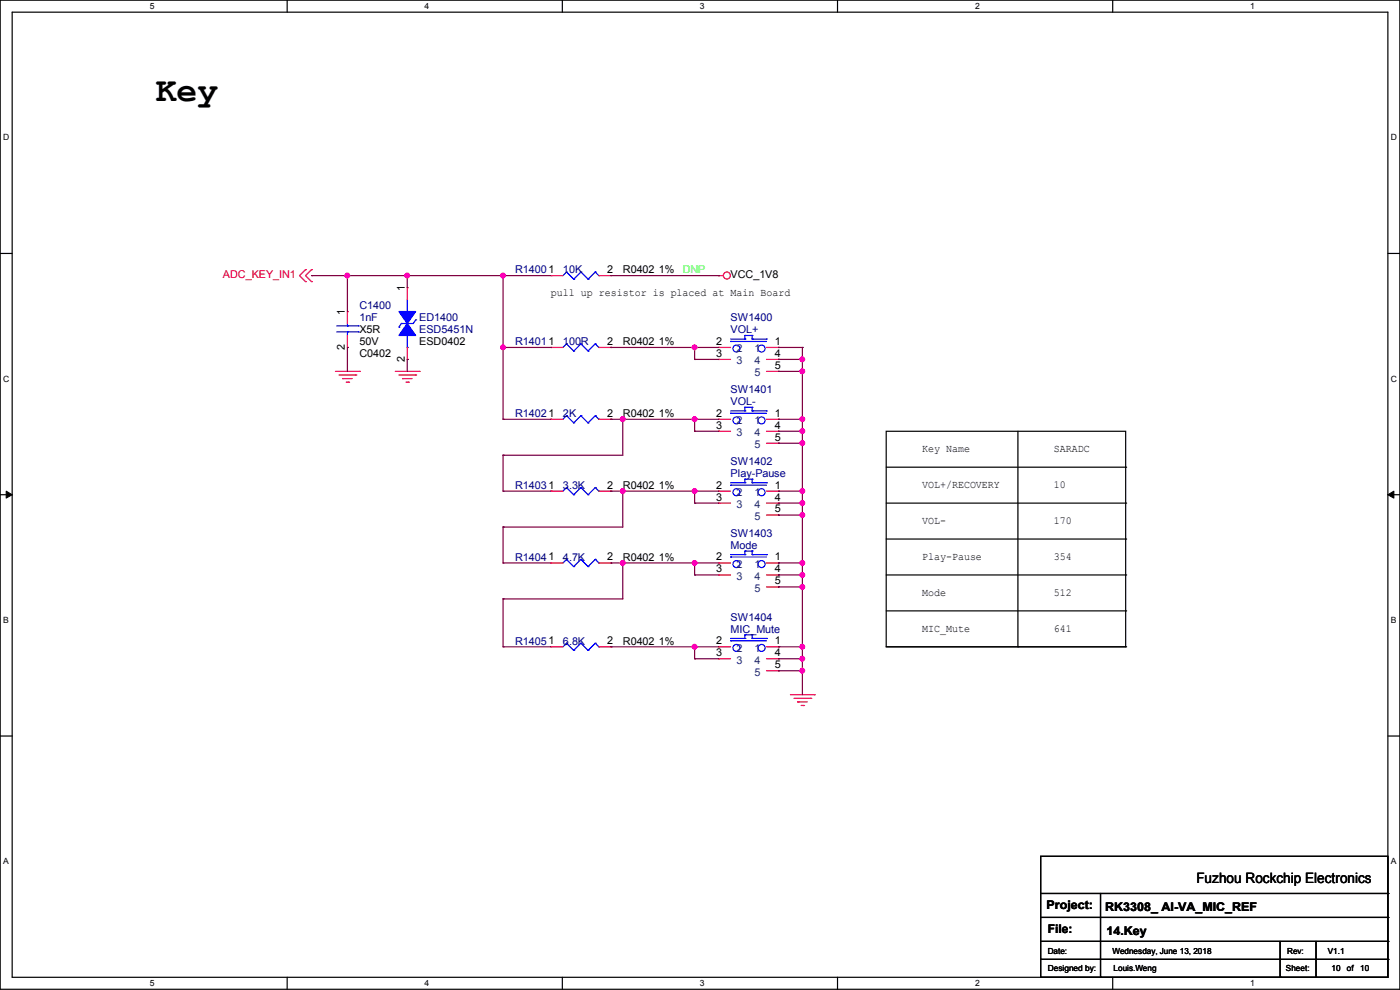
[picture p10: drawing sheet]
<svg xmlns="http://www.w3.org/2000/svg" width="297mm" height="210mm" viewBox="0 0 297 210" stroke-linecap="round" stroke-linejoin="round" font-family="sans-serif">
<path d="M0 0h297v209.8h-297zM2.6 2.6h291.8v204.7h-291.8z" fill="none" stroke="#000" stroke-width=".25"/>
<g fill="#fff">
<path d="M31.7 .3h1v2h-1z"/>
<path d="M31.7 207.6h1v1.9h-1z"/>
</g>
<path d="M60.9 0v2.6M60.9 207.3v2.5" fill="none" stroke="#000" stroke-width=".25"/>
<g fill="#fff">
<path d="M90.1 .3h1v2h-1z"/>
<path d="M90.1 207.6h1v1.9h-1z"/>
</g>
<path d="M119.3 0v2.6M119.3 207.3v2.5" fill="none" stroke="#000" stroke-width=".25"/>
<g fill="#fff">
<path d="M148.5 .3h.9v2h-.9z"/>
<path d="M148.5 207.6h.9v1.9h-.9z"/>
</g>
<path d="M177.7 0v2.6M177.7 207.3v2.5" fill="none" stroke="#000" stroke-width=".25"/>
<g fill="#fff">
<path d="M206.8 .3h1v2h-1z"/>
<path d="M206.8 207.6h1v1.9h-1z"/>
</g>
<path d="M236.1 0v2.6M236.1 207.3v2.5" fill="none" stroke="#000" stroke-width=".25"/>
<g fill="#fff">
<path d="M265.2 .3h1v2h-1z"/>
<path d="M265.2 207.6h1v1.9h-1z"/>
<path d="M.7 28.2h1.2v1.9h-1.2z"/>
<path d="M295.1 28.2h1.2v1.9h-1.2z"/>
<path d="M.7 79.3h1.2v2h-1.2z"/>
<path d="M295.1 79.3h1.2v2h-1.2z"/>
</g>
<path d="M0 53.8h2.6M294.4 53.8h2.6" fill="none" stroke="#000" stroke-width=".25"/>
<g fill="#fff">
<path d="M.7 130.5h1.2v2h-1.2z"/>
<path d="M295.1 130.5h1.1v2h-1.1z"/>
</g>
<path d="M0 104.9h2.6M294.4 104.9h2.6" fill="none" stroke="#000" stroke-width=".25"/>
<path d="M1.3 104.2l1.3 .7-1.3 .8zM294.4 104.9l1.3-.7v1.5z" fill="#000" stroke="#000" stroke-width=".21"/>
<g fill="#fff">
<path d="M.7 181.7h1.2v2h-1.2z"/>
<path d="M295.1 181.7h1.1v2h-1.1z"/>
</g>
<g fill="none" stroke="#000" stroke-width=".25">
<path d="M188 91.5h50.8v45.7h-50.8zM188 99.1h50.8M215.9 91.5v45.7M238.8 99.1h.1M188 114.3h50.8M188 106.7h50.8M238.8 114.3h.1M238.8 106.7h.1M188 129.6h50.8M188 122h50.8M188 137.2h50.8M215.9 137.2h.1"/>
<path d="M238.8 129.6h.1M238.8 122h.1M238.8 137.2h.1M0 156.1h2.6M294.4 156.1h2.6M220.8 181.7h73.6v25.6h-73.6zM220.8 189.5h73.6M220.8 194.6h73.6M220.8 199.7h73.6M233.5 189.5v17.8M271.6 199.7v7.6M279.2 199.7v7.6"/>
<path d="M294.4 189.5h.1M294.4 194.6h.1M294.4 199.7h.1M220.8 203.5h73.6M233.5 207.3h.1M271.6 207.3h.1M279.2 207.3h.1M294.4 203.5h.1"/>
</g>
<g fill="none" stroke="#f00" stroke-width=".25">
<path d="M64.8 57.2h.1M64.8 59.7h.1M64.8 57.2l-1.3 1.3 1.3 1.2M66.1 57.2h.1M66.1 59.7h.1M66.1 57.2l-1.3 1.3 1.3 1.2M116.9 58.5h.1M116.9 58.5h2.5M127 58.5h2.6M129.6 58.5h.1M152.4 58.5h.1M152.4 58.5h1.1"/>
<path d="M71.2 78.8h5M71.9 79.5h3.6M73.7 66.1h.1M73.7 73.7h.1M73.7 66.1v2.5M73.7 71.2v2.5M75.5 79.5h.1M76.2 78.8h.1M83.9 78.8h5M84.6 79.5h3.6M86.4 61h.1M86.4 76.2h.1"/>
<path d="M86.4 61v2.5M86.4 73.7v2.5M88.2 79.5h.1M88.9 78.8h.1M116.9 73.7h.1M116.9 73.7h2.5M127 73.7h2.6M129.6 73.7h.1M152.4 73.7h.1M152.4 76.2h.1M152.4 73.7h2.6M152.4 76.2h2.6"/>
<path d="M162.6 78.8h2.5M162.6 73.7h2.5M162.6 76.2h2.5M165.1 73.7h.1M165.1 76.2h.1M165.1 78.8h.1M72.7 80.3h.1M72.7 80.3h2M73.4 81.1h.6M74 81.1h.1M85.4 80.3h.1M85.4 80.3h2"/>
<path d="M86.1 81.1h.6M86.7 81.1h.1M116.9 88.9h.1M116.9 88.9h2.5M127 88.9h2.6M129.6 88.9h.1M152.4 88.9h.1M152.4 91.5h.1M152.4 88.9h2.6M152.4 91.5h2.6M162.6 88.9h2.5M162.6 91.5h2.5"/>
<path d="M162.6 94h2.5M165.1 88.9h.1M165.1 91.5h.1M165.1 94h.1M116.9 104.2h.1M116.9 119.4h.1M116.9 104.2h2.5M116.9 119.4h2.5M127 104.2h2.6M127 119.4h2.6M129.6 104.2h.1M129.6 119.4h.1"/>
<path d="M152.4 119.4h.1M152.4 104.2h.1M152.4 106.7h.1M152.4 104.2h2.6M152.4 119.4h2.6M152.4 106.7h2.6M162.6 104.2h2.5M162.6 119.4h2.5M162.6 106.7h2.5M162.6 109.3h2.5M165.1 119.4h.1M165.1 104.2h.1"/>
<path d="M165.1 106.7h.1M165.1 109.3h.1M116.9 137.2h.1M116.9 137.2h2.5M127 137.2h2.6M129.6 137.2h.1M152.4 137.2h.1M152.4 139.7h.1M152.4 122h.1M152.4 137.2h2.6M152.4 139.7h2.6M152.4 122h2.6"/>
<path d="M162.6 137.2h2.5M162.6 139.7h2.5M162.6 122h2.5M162.6 124.5h2.5M165.1 137.2h.1M165.1 139.7h.1M165.1 122h.1M165.1 124.5h.1M162.6 142.3h2.5M165.1 142.3h.1M167.7 147.4h5.1M168.4 148.1h3.6"/>
<path d="M169.2 148.9h.1M169.2 148.9h2M170 149.6h.5M170.5 149.6h.1M172 148.1h.1M172.8 147.4h.1"/>
<circle cx="154.2" cy="58.4" r=".74"/>
</g>
<g fill="none" stroke="#00f" stroke-width=".25">
<path d="M120.2 57.7h.1M120.2 57.7l-.8 .8M120.2 57.7l1.5 1.5M121.7 59.2h.1M123.2 57.7h.1M123.2 57.7l-1.5 1.5M123.2 57.7l1.6 1.5M124.8 59.2h.1M126.3 57.7h.1M126.3 57.7l-1.5 1.5M126.3 57.7l.7 .8M127 58.5h.1"/>
<path d="M71.4 70.4h4.6M71.4 69.1h4.6M73.7 69.1h.1M73.7 70.4h.1M73.7 68.6v.5M73.7 70.4v.8M76 70.4h.1M76 69.1h.1M84.6 69.4h.1M85.1 68.6h.1M85.1 68.6l-.5 .8M86.4 66.1h.1"/>
<path d="M86.4 73.7h.1M86.4 63.5v2.6M86.4 71.2v2.5M88.2 67.9h.1M88.2 67.9l-.5 .7h-2.6M120.2 72.9h.1M120.2 72.9l-.8 .8M120.2 72.9l1.5 1.6M121.7 74.5h.1M123.2 72.9h.1M123.2 72.9l-1.5 1.6M123.2 72.9l1.6 1.6"/>
<path d="M124.8 74.5h.1M126.3 72.9h.1M126.3 72.9l-1.5 1.6M126.3 72.9l.7 .8M127 73.7h.1M155 72.4h.1M155 71.9h3M155 72.4h7.6M158 71.2h.1M158 71.9h.1M158 71.2v.7M158 71.2h1.6"/>
<path d="M159.6 71.2h.1M159.6 71.9h.1M159.6 71.2v.7M159.6 71.9h3M162.6 71.9h.1M120.2 88.2h.1M120.2 88.2l-.8 .7M120.2 88.2l1.5 1.5M121.7 89.7h.1M123.2 88.2h.1M123.2 88.2l-1.5 1.5M123.2 88.2l1.6 1.5"/>
<path d="M124.8 89.7h.1M126.3 88.2h.1M126.3 88.2l-1.5 1.5M126.3 88.2l.7 .7M127 88.9h.1M155 87.7h.1M155 87.2h3M155 87.7h7.6M158 86.4h.1M158 87.2h.1M158 86.4v.8M158 86.4h1.6"/>
<path d="M159.6 86.4h.1M159.6 87.2h.1M159.6 86.4v.8M159.6 87.2h3M162.6 87.2h.1M120.2 103.4h.1M120.2 118.7h.1M120.2 103.4l-.8 .8M120.2 103.4l1.5 1.5M120.2 118.7l-.8 .7M120.2 118.7l1.5 1.5M121.7 104.9h.1"/>
<path d="M123.2 103.4h.1M123.2 118.7h.1M123.2 103.4l-1.5 1.5M123.2 103.4l1.6 1.5M123.2 118.7l-1.5 1.5M123.2 118.7l1.6 1.5M124.8 104.9h.1M126.3 103.4h.1M126.3 118.7h.1M126.3 103.4l-1.5 1.5M126.3 103.4l.7 .8M126.3 118.7l-1.5 1.5"/>
<path d="M126.3 118.7l.7 .7M127 104.2h.1M127 119.4h.1M155 118.2h.1M155 102.9h.1M155 117.6h3M155 118.2h7.6M155 102.4h3M155 102.9h7.6M158 116.9h.1M158 117.6h.1M158 101.6h.1"/>
<path d="M158 102.4h.1M158 101.6v.8M158 116.9v.7M158 116.9h1.6M158 101.6h1.6M159.6 116.9h.1M159.6 117.6h.1M159.6 101.6h.1M159.6 102.4h.1M159.6 101.6v.8M159.6 116.9v.7M159.6 117.6h3"/>
<path d="M159.6 102.4h3M162.6 117.6h.1M162.6 102.4h.1M120.2 136.4h.1M120.2 136.4l-.8 .8M120.2 136.4l1.5 1.6M121.7 138h.1M121.7 120.2h.1M123.2 136.4h.1M123.2 136.4l-1.5 1.6M123.2 136.4l1.6 1.6M124.8 138h.1"/>
<path d="M124.8 120.2h.1M126.3 136.4h.1M126.3 136.4l-1.5 1.6M126.3 136.4l.7 .8M127 137.2h.1M155 135.9h.1M155 135.4h3M155 135.9h7.6M158 134.7h.1M158 135.4h.1M158 134.7v.7M158 134.7h1.6"/>
<path d="M159.6 134.7h.1M159.6 135.4h.1M159.6 134.7v.7M159.6 135.4h3M162.6 135.4h.1"/>
<circle cx="156.2" cy="73.9" r=".74"/>
<circle cx="161.6" cy="73.9" r=".74"/>
<circle cx="156.2" cy="89.2" r=".74"/>
<circle cx="161.6" cy="89.2" r=".74"/>
<circle cx="156.2" cy="104.4" r=".74"/>
<circle cx="156.2" cy="119.7" r=".74"/>
<circle cx="161.6" cy="119.7" r=".74"/>
<circle cx="161.6" cy="104.4" r=".74"/>
<circle cx="156.2" cy="137.4" r=".74"/>
<circle cx="161.6" cy="137.4" r=".74"/>
</g>
<g fill="#00f" stroke="#00f" stroke-width=".25">
<path d="M84.6 66.1h3.6l-1.8 2.5z" fill-rule="evenodd"/>
<path d="M86.4 68.6l1.8 2.6h-3.6z" fill-rule="evenodd"/>
</g>
<g fill="none" stroke="#800040" stroke-width=".25">
<path d="M66.1 58.5h.1M66.1 58.5h50.8M73.7 58.5h.1M73.7 58.5v7.6M86.4 58.5h.1M86.4 58.5v2.5M106.7 58.5h.1M106.7 58.5v30.4M129.6 58.5h22.8M152.4 58.5h.1M73.7 73.7h.1M73.7 73.7v5.1"/>
<path d="M86.4 76.2h.1M86.4 76.2v2.6M106.7 73.7h.1M106.7 73.7h10.2M129.6 73.7h.1M129.6 73.7h22.8M147.4 73.7h.1M147.4 76.2h.1M147.4 73.7v2.5M147.4 76.2h5M165.1 76.2h.1M165.1 78.8h.1"/>
<path d="M165.1 73.7h.1M165.1 73.7h5.1M165.1 76.2h5.1M165.1 78.8h5.1M170.2 78.8h.1M170.2 76.2h.1M170.2 73.7h.1M170.2 73.7v73.7M106.7 96.6h.1M106.7 88.9h.1M106.7 96.6v7.6M106.7 88.9h10.2"/>
<path d="M129.6 88.9h.1M129.6 88.9h22.8M132.1 88.9h.1M132.1 88.9v7.7h-25.4M147.4 91.5h.1M147.4 88.9h.1M147.4 88.9v2.6M147.4 91.5h5M165.1 88.9h.1M165.1 91.5h.1M165.1 94h.1M165.1 88.9h5.1"/>
<path d="M165.1 91.5h5.1M165.1 94h5.1M170.2 88.9h.1M170.2 94h.1M170.2 91.5h.1M106.7 104.2h.1M106.7 111.8h.1M106.7 119.4h.1M106.7 119.4h10.2M106.7 104.2h10.2M106.7 111.8v7.6M129.6 104.2h.1"/>
<path d="M129.6 119.4h.1M129.6 119.4h22.8M129.6 104.2h22.8M132.1 119.4h.1M132.1 104.2h.1M132.1 104.2v7.6h-25.4M132.1 119.4v7.6h-25.4M147.4 119.4h.1M147.4 106.7h.1M147.4 104.2h.1M147.4 104.2v2.5M147.4 119.4v2.6"/>
<path d="M147.4 106.7h5M165.1 104.2h.1M165.1 119.4h.1M165.1 109.3h.1M165.1 106.7h.1M165.1 119.4h5.1M165.1 104.2h5.1M165.1 106.7h5.1M165.1 109.3h5.1M170.2 109.3h.1M170.2 104.2h.1M170.2 119.4h.1"/>
<path d="M170.2 106.7h.1M106.7 127h.1M106.7 137.2h.1M106.7 137.2h10.2M106.7 127v10.2M129.6 137.2h.1M129.6 137.2h22.8M147.4 122h.1M147.4 139.7h.1M147.4 137.2h.1M147.4 122h5M147.4 137.2v2.5"/>
<path d="M147.4 139.7h5M165.1 139.7h.1M165.1 124.5h.1M165.1 122h.1M165.1 137.2h.1M165.1 122h5.1M165.1 137.2h5.1M165.1 139.7h5.1M165.1 124.5h5.1M170.2 139.7h.1M170.2 124.5h.1M170.2 122h.1"/>
<path d="M170.2 137.2h.1M165.1 142.3h.1M165.1 142.3h5.1M170.2 142.3h.1"/>
</g>
<g fill="#f0f" stroke="#f0f" stroke-width=".25">
<circle cx="147.3" cy="119.4" r=".49"/>
<circle cx="73.7" cy="58.4" r=".49"/>
<circle cx="86.4" cy="58.4" r=".49"/>
<circle cx="170.2" cy="88.9" r=".49"/>
<circle cx="170.2" cy="78.8" r=".49"/>
<circle cx="147.3" cy="104.2" r=".49"/>
<circle cx="132.1" cy="88.9" r=".49"/>
<circle cx="170.2" cy="91.5" r=".49"/>
<circle cx="106.7" cy="73.7" r=".49"/>
<circle cx="170.2" cy="94" r=".49"/>
<circle cx="132.1" cy="104.2" r=".49"/>
<circle cx="170.2" cy="104.2" r=".49"/>
<circle cx="132.1" cy="119.4" r=".49"/>
<circle cx="170.2" cy="142.3" r=".49"/>
<circle cx="170.2" cy="139.7" r=".49"/>
<circle cx="170.2" cy="137.2" r=".49"/>
<circle cx="170.2" cy="124.5" r=".49"/>
<circle cx="170.2" cy="121.9" r=".49"/>
<circle cx="170.2" cy="119.4" r=".49"/>
<circle cx="170.2" cy="109.2" r=".49"/>
<circle cx="170.2" cy="106.7" r=".49"/>
<circle cx="147.3" cy="88.9" r=".49"/>
<circle cx="170.2" cy="76.2" r=".49"/>
<circle cx="147.3" cy="73.7" r=".49"/>
<circle cx="147.3" cy="137.2" r=".49"/>
<circle cx="106.7" cy="58.4" r=".49"/>
</g>
<text font-size="7.4" x="33.1" y="21.4">Key</text>
<text font-size="3" x="253.8" y="187.2">Fuzhou Rockchip Electronics</text>
<g font-size="2.5">
<text x="222" y="192.9">Project:</text>
<text x="222.3" y="198">File:</text>
<text x="234.5" y="193.2">RK3308_ AI-VA_MIC_REF</text>
<text x="234.7" y="198.2">14.Key</text>
</g>
<text font-size="2.3" fill="#f00" x="47.3" y="59">ADC_KEY_IN1</text>
<g font-size="2.3" fill="#000080">
<text x="109.3" y="58">R14001</text>
<text x="119.4" y="58">10K</text>
<text x="76.2" y="65.6">C1400</text>
<text x="76.2" y="68.2">1nF</text>
<text x="88.9" y="68.2">ED1400</text>
<text x="88.9" y="70.7">ESD5451N</text>
<text x="155" y="70.7">VOL+</text>
<text x="155" y="68.2">SW1400</text>
<text x="109.3" y="73.2">R14011</text>
<text x="119.4" y="73.2">100R</text>
<text x="155" y="83.4">SW1401</text>
<text x="109.3" y="88.5">R14021</text>
<text x="119.4" y="88.5">2K</text>
<text x="155" y="85.9">VOL-</text>
<text x="155" y="101.2">Play-Pause</text>
<text x="155" y="98.6">SW1402</text>
<text x="109.3" y="103.7">R14031</text>
<text x="119.4" y="103.7">3.3K</text>
<text x="155" y="113.9">SW1403</text>
<text x="109.3" y="119">R14041</text>
<text x="119.4" y="119">4.7K</text>
<text x="155" y="116.4">Mode</text>
<text x="155" y="131.7">SW1404</text>
<text x="109.3" y="136.7">R14051</text>
<text x="119.4" y="136.7">6.8K</text>
<text x="155" y="134.2">MIC_Mute</text>
</g>
<g font-size="2.3">
<text x="128.8" y="57.9">2</text>
<text x="132.1" y="58">R0402</text>
<text x="139.8" y="58">1%</text>
<text x="155" y="59">VCC_1V8</text>
<text x="85.9" y="61.8" transform="rotate(-90 85.9 61.8)">1</text>
<text x="116.9" y="62.9">pull up resistor is placed at Main Board</text>
<text x="73.2" y="66.8" transform="rotate(-90 73.2 66.8)">1</text>
<text x="76.2" y="70.7">X5R</text>
<text x="73.2" y="74.2" transform="rotate(-90 73.2 74.2)">2</text>
<text x="76.2" y="75.8">C0402</text>
<text x="76.2" y="73.2">50V</text>
<text x="85.9" y="76.8" transform="rotate(-90 85.9 76.8)">2</text>
<text x="88.9" y="73.2">ESD0402</text>
<text x="128.8" y="73.2">2</text>
<text x="132.1" y="73.2">R0402</text>
<text x="139.8" y="73.2">1%</text>
<text x="151.9" y="73.2">2</text>
<text x="151.9" y="75.7">3</text>
<text x="164.4" y="73.2">1</text>
<text x="164.4" y="75.7">4</text>
<text x="164.4" y="78.2">5</text>
<text x="128.8" y="88.4">2</text>
<text x="132.1" y="88.5">R0402</text>
<text x="139.8" y="88.5">1%</text>
<text x="151.9" y="88.4">2</text>
<text x="164.4" y="88.4">1</text>
<text x="151.9" y="90.9">3</text>
<text x="164.4" y="90.9">4</text>
<text x="164.4" y="93.5">5</text>
<text x="195.6" y="95.9">Key Name</text>
<text x="223.6" y="95.9">SARADC</text>
<text x="128.8" y="103.6">2</text>
<text x="132.1" y="103.7">R0402</text>
<text x="139.8" y="103.7">1%</text>
<text x="151.9" y="103.6">2</text>
<text x="151.9" y="106.2">3</text>
<text x="164.4" y="103.6">1</text>
<text x="164.4" y="106.2">4</text>
<text x="195.6" y="103.5">VOL+/RECOVERY</text>
<text x="223.6" y="103.5">10</text>
<text x="164.4" y="108.7">5</text>
<text x="195.6" y="111.1">VOL-</text>
<text x="223.6" y="111.1">170</text>
<text x="128.8" y="118.9">2</text>
<text x="132.1" y="119">R0402</text>
<text x="139.8" y="119">1%</text>
<text x="151.9" y="118.9">2</text>
<text x="164.4" y="118.9">1</text>
<text x="195.6" y="118.7">Play-Pause</text>
<text x="223.6" y="118.7">354</text>
<text x="151.9" y="121.4">3</text>
<text x="164.4" y="121.4">4</text>
<text x="164.4" y="124">5</text>
<text x="195.6" y="126.4">Mode</text>
<text x="223.6" y="126.4">512</text>
<text x="128.8" y="136.7">2</text>
<text x="132.1" y="136.7">R0402</text>
<text x="139.8" y="136.7">1%</text>
<text x="151.9" y="136.7">2</text>
<text x="164.4" y="136.7">1</text>
<text x="195.6" y="134">MIC_Mute</text>
<text x="223.6" y="134">641</text>
<text x="151.9" y="139.2">3</text>
<text x="164.4" y="139.2">4</text>
<text x="164.4" y="141.7">5</text>
</g>
<text font-size="2.3" fill="#0f0" x="144.8" y="58">DNP</text>
<g font-size="2.3" fill="#004080">
<text x="156.3" y="74.8">2</text>
<text x="156.3" y="77.3">3</text>
<text x="160.1" y="74.8">1</text>
<text x="160.1" y="77.3">4</text>
<text x="160.1" y="79.8">5</text>
<text x="156.3" y="90">2</text>
<text x="156.3" y="92.5">3</text>
<text x="160.1" y="90">1</text>
<text x="160.1" y="92.5">4</text>
<text x="160.1" y="95.1">5</text>
<text x="156.3" y="105.2">2</text>
<text x="156.3" y="107.8">3</text>
<text x="160.1" y="105.2">1</text>
<text x="160.1" y="107.8">4</text>
<text x="160.1" y="110.3">5</text>
<text x="156.3" y="120.5">2</text>
<text x="156.3" y="123">3</text>
<text x="160.1" y="120.5">1</text>
<text x="160.1" y="123">4</text>
<text x="160.1" y="125.6">5</text>
<text x="156.3" y="138.3">2</text>
<text x="156.3" y="140.8">3</text>
<text x="160.1" y="138.3">1</text>
<text x="160.1" y="140.8">4</text>
<text x="160.1" y="143.3">5</text>
</g>
<g font-size="1.8">
<text x="31.8" y="1.9">5</text>
<text x="90.1" y="1.9">4</text>
<text x="148.5" y="1.9">3</text>
<text x="206.8" y="1.9">2</text>
<text x="265.2" y="1.9">1</text>
<text x=".7" y="29.8">D</text>
<text x="295.1" y="29.8">D</text>
<text x=".7" y="80.9">C</text>
<text x="295.1" y="80.9">C</text>
<text x=".7" y="132.1">B</text>
<text x="295.1" y="132.1">B</text>
<text x=".7" y="183.3">A</text>
<text x="295.1" y="183.3">A</text>
<text x="222.3" y="202.3">Date:</text>
<text x="236" y="202.3">Wednesday, June 13, 2018</text>
<text x="273.1" y="202.3">Rev:</text>
<text x="281.7" y="202.3">V1.1</text>
<text x="31.8" y="209.2">5</text>
<text x="90.1" y="209.2">4</text>
<text x="148.5" y="209.2">3</text>
<text x="206.8" y="209.2">2</text>
<text x="222.3" y="205.9">Designed by:</text>
<text x="236.2" y="205.9">Louis.Weng</text>
<text x="265.2" y="209.2">1</text>
<text x="272.8" y="205.9">Sheet:</text>
<text x="282.5" y="205.9">10</text>
<text x="285.7" y="205.9">of</text>
<text x="288.6" y="205.9">10</text>
</g>
</svg>
